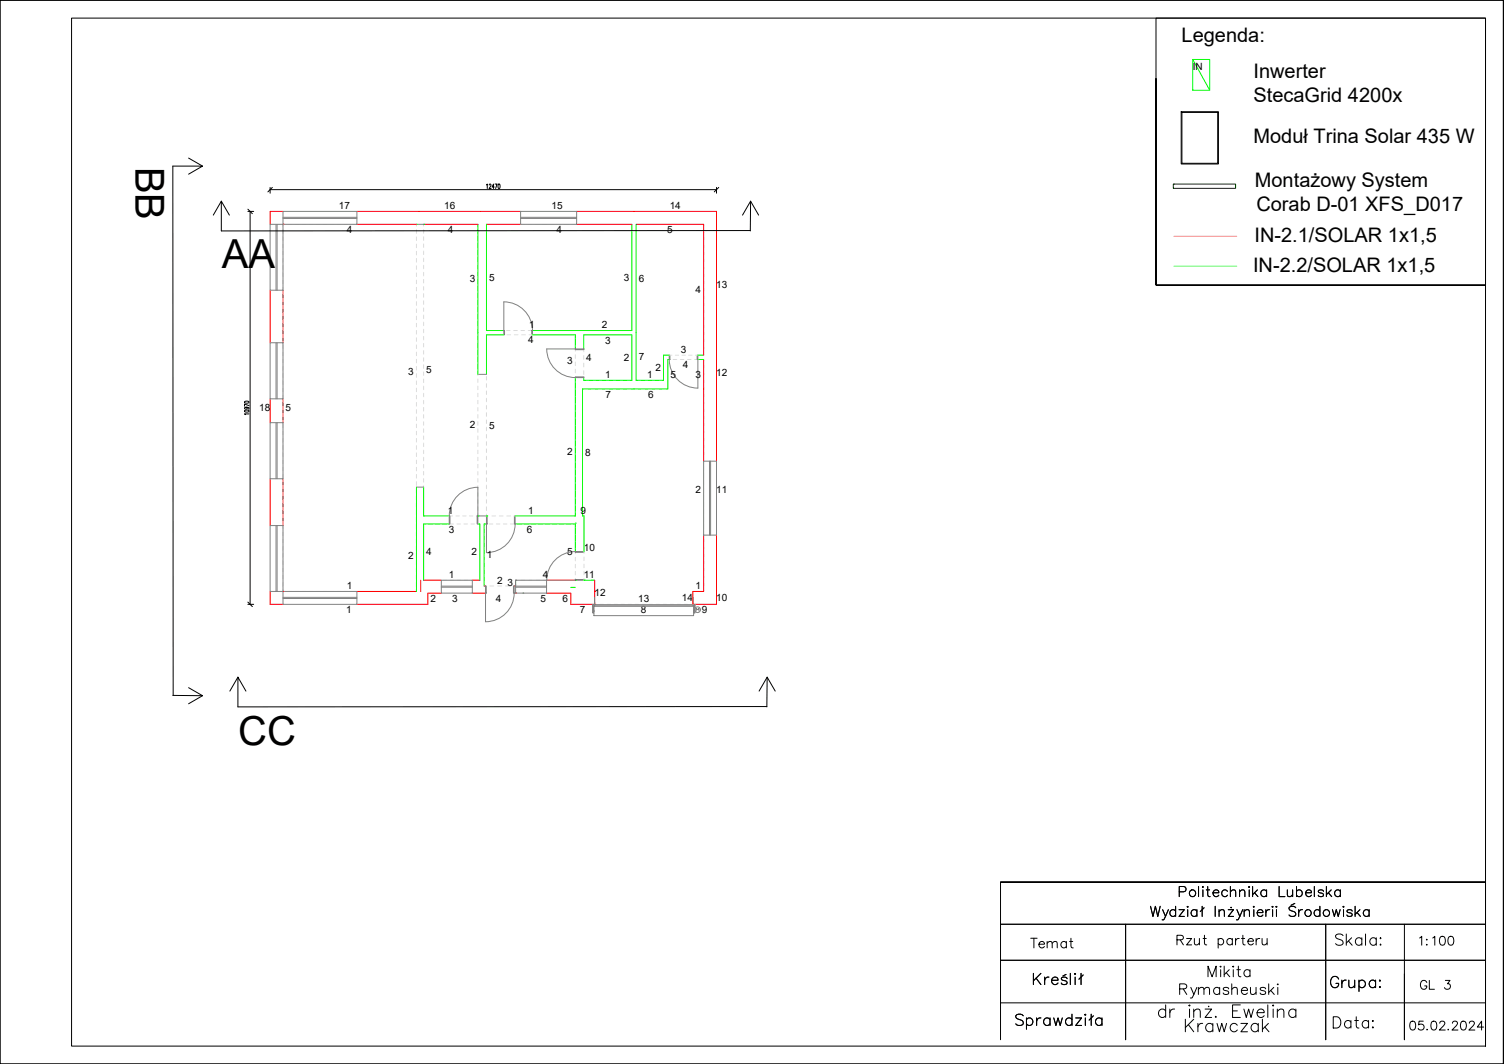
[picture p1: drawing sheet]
<svg xmlns="http://www.w3.org/2000/svg" width="420mm" height="297mm" viewBox="0 0 420 297" stroke-linecap="round" stroke-linejoin="round" font-family="sans-serif">
<!-- layer: Walls -->
<g fill="none" stroke="#f00" stroke-width=".28">
<path d="M79.1 59h-3.6v3.6M99.7 59h45.7M161.1 59h39.1v69.7M79.1 62.6h.1M99.7 62.6h16.6M118.3 62.6h15.2M135.9 62.6h9.5M161.1 62.6h15.4M177.7 62.6h18.9v36.6M75.5 81v14.7M79.1 81v14.7M75.5 111.3v6.7"/>
<path d="M79.1 111.3v6.7M196.6 100.4v28.3M75.5 133.7v13M79.1 133.7v13M196.6 149.4v15.7h-3v3.6M200.2 149.4v19.3h-6.6M75.5 165.1v3.6h3.6M79.1 165.1h.1M99.7 165.1h16.6M117.5 162v3.1M118.3 162h5M123.3 165.6h-3.8v3.1h-19.8"/>
<path d="M131.9 165.6h3.7M131.9 162h2.1M135.2 163.6h.4M143.6 165.6h.4M143.6 163.6h.4M144 165.6h.1M144 162h.1M152.7 165.6h6.8v3.1h6.6M152.7 162h8M166.1 165.1h.1M166.1 168.7h.1M166.1 162v6.7"/>
<path d="M193.6 168.7h.1"/>
</g>
<!-- layer: Room ceiling -->
<g fill="none" stroke="#dcdcdc" stroke-width=".28">
<path d="M79.1 64.1v1M79.1 66.1v1M79.1 68.2v1M79.1 70.2v1M79.1 72.2v1M79.1 74.2v1M79.1 76.2v1M79.1 78.2v1M79.5 62.6h-.4v.5M80.5 62.6h1M82.5 62.6h1M84.4 62.6h1"/>
<path d="M86.4 62.6h1M88.4 62.6h1M90.3 62.6h1M92.3 62.6h1M94.3 62.6h.9M96.2 62.6h1M98.2 62.6h1M100.1 62.6h1M102.1 62.6h1M104.1 62.6h1M106 62.6h1M108 62.6h1"/>
<path d="M110 62.6h.9M111.9 62.6h1M113.9 62.6h1M115.8 62.6h.5v.5M116.3 64.1v1M116.3 66.1v1M116.3 68.2v1M116.3 70.2v1M116.3 72.2v1M116.3 74.2v1M116.3 76.2v1M116.3 78.2v1"/>
<path d="M118.3 64.1v1M118.3 66.1v1M118.3 68.1v1M118.3 70.1v1M118.3 72.1v1M118.3 74v1M118.3 76v1M118.3 78v1M118.8 62.6h-.5v.5M119.7 62.6h1M121.6 62.6h1M123.5 62.6h1"/>
<path d="M125.4 62.6h1M127.3 62.6h1M129.2 62.6h1M131.1 62.6h.9M133 62.6h.5v.5M133.5 64.1v1M133.5 66.1v1M133.5 68.1v1M133.5 70.1v1M133.5 72v1M133.5 74v1M133.5 76v1"/>
<path d="M133.5 78v1M133.5 80v1M135.9 64.1v1M135.9 66.1v1M135.9 68.1v1M135.9 70v1M135.9 72v1M135.9 74v1M135.9 76v1M135.9 78v.9M135.9 79.9v1M136.4 62.6h-.5v.5"/>
<path d="M137.4 62.6h1M139.5 62.6h1M141.5 62.6h1M143.5 62.6h1M145.6 62.6h1M147.6 62.6h1M149.6 62.6h1M151.6 62.6h1.1M153.7 62.6h1M155.7 62.6h1M157.7 62.6h1M159.8 62.6h1"/>
<path d="M161.8 62.6h1M163.8 62.6h1M165.9 62.6h1M167.9 62.6h1M169.9 62.6h1M171.9 62.6h1.1M174 62.6h1M176 62.6h.5v.5M176.5 64.1v1M176.5 66.1v1M176.5 68.1v.9M176.5 70v1"/>
<path d="M176.5 72v1M176.5 74v1M176.5 76v.9M176.5 77.9v1M176.5 79.9v1M177.7 64.1v1M177.7 66.1v1M177.7 68.1v1M177.7 70.1v.9M177.7 72v1M177.7 74v1M177.7 76v1"/>
<path d="M177.7 78v1M177.7 80v.9M178.3 62.6h-.6v.5M179.3 62.6h1.1M181.4 62.6h1M183.5 62.6h1M185.6 62.6h1M187.7 62.6h1M189.8 62.6h1M191.9 62.6h1M194 62.6h1M196.1 62.6h.5v.5"/>
<path d="M196.6 64.2v1M196.6 66.2v1M196.6 68.2v1M196.6 70.2v1.1M196.6 72.3v1M196.6 74.3v1M196.6 76.3v1.1M196.6 78.4v1M79.1 80.2v1M79.1 82.2v1M79.1 84.2v1M79.1 86.2v1"/>
<path d="M79.1 88.3v1M79.1 90.3v1M79.1 92.3v1M79.1 94.3v1M79.1 96.3v1M79.1 98.3v1M116.3 80.2v1M116.3 82.2v1M116.3 84.2v1M116.3 86.2v1M116.3 88.3v1M116.3 90.3v1"/>
<path d="M116.3 92.3v1M116.3 94.3v1M116.3 96.3v1M116.3 98.3v1M118.3 80v1M118.3 82v1M118.3 84v1M118.3 86v.9M118.3 87.9v1M118.3 89.9v1M118.3 91.9v1M118.3 93.9v1"/>
<path d="M118.3 95.9v1M118.3 97.9v1M118.3 99.9v.9M133.5 82v1M133.5 84v1M133.5 86v.9M133.5 87.9v1M133.5 89.9v1M133.5 91.9v1M133.5 93.9v1M133.5 95.9v1M133.5 97.9v1"/>
<path d="M133.5 99.9v.9M135.9 81.9v1M135.9 83.9v1M135.9 85.9v.9M135.9 87.8v1M135.9 89.8v1M135.9 91.8v.5h.5M135.9 95v1M135.9 97v1M135.9 99v1M136.4 93.5h-.5v.5M137.4 92.3h1"/>
<path d="M137.5 93.5h1M139.4 92.3h1.1M139.5 93.5h1.1M141.5 92.3h1M141.6 93.5h1M143.5 92.3h1M143.7 93.5h1M145.5 92.3h1M145.7 93.5h1.1M147.6 92.3h1M147.8 93.5h1.1M149.6 92.3h1"/>
<path d="M149.9 93.5h1M151.6 92.3h1M152 93.5h1M153.7 92.3h1M154 93.5h1.1M155.7 92.3h1M156.1 93.5h1M157.7 92.3h1M158.2 93.5h1M159.7 92.3h1.1M160.2 93.5h.5v.5M160.7 95v1"/>
<path d="M160.7 97v1M160.7 99v1.1M161.8 92.3h1M163.1 95v1.1M163.1 97.2v1M163.1 99.3v1M163.5 93.5h-.4v.5M163.8 92.3h1M164.5 93.5h.9M165.8 92.3h1.1M166.4 93.5h1M167.9 92.3h1"/>
<path d="M168.3 93.5h1M169.9 92.3h1M170.3 93.5h.9M171.9 92.3h1.1M172.2 93.5h.9M174 92.3h1M174.1 93.5h.9M176 93.5h.5v.5M176.5 81.9v1M176.5 83.9v1M176.5 85.8v1M176.5 87.8v1"/>
<path d="M176.5 89.8v1M176.5 91.8v.5h-.5M176.5 95.1v1.1M176.5 97.2v1.1M176.5 99.3v1.1M177.7 81.9v1M177.7 83.9v1M177.7 85.9v1M177.7 87.9v1M177.7 89.8v1M177.7 91.8v1M177.7 93.8v1"/>
<path d="M177.7 95.8v1M177.7 97.8v1M177.7 99.8v.9M185.9 99.2h-.5v.3M186.8 99.2h.9M188.7 99.2h.9M190.5 99.2h1M192.4 99.2h.9M194.3 99.2h.9M196.6 80.4v1M196.6 82.4v1M196.6 84.5v1"/>
<path d="M196.6 86.5v1M196.6 88.5v1M196.6 90.5v1.1M196.6 92.6v1M196.6 94.6v1M196.6 96.6v1M196.6 98.7v.5h-.5M79.1 100.3v1M79.1 102.3v1M79.1 104.3v1M79.1 106.3v1M79.1 108.3v1"/>
<path d="M79.1 110.3v1.1M79.1 112.4v1M79.1 114.4v1M79.1 116.4v1M79.1 118.4v1M116.3 100.3v1M116.3 102.3v1M116.3 104.3v1M116.3 106.3v1M116.3 108.3v1.1M116.3 110.4v1M116.3 112.4v1"/>
<path d="M116.3 114.4v1M116.3 116.4v1M116.3 118.4v1M118.3 101.8v1M118.3 103.8v1M118.3 105.8v1M118.3 107.8v1M118.3 109.8v1M118.3 111.8v1M118.3 113.8v1M118.3 115.7v1M118.3 117.7v1"/>
<path d="M118.3 119.7v1M133.5 101.8v1M133.5 103.8v1M133.5 105.8v1M133.5 107.8v1M133.5 109.8v1M133.5 111.8v1M133.5 113.7v1M133.5 115.7v1M133.5 117.7v1M133.5 119.7v1M135.9 101v1.1"/>
<path d="M135.9 103.1v1M135.9 105.1v1M135.9 107.1v1M135.9 109.1v1M135.9 111.2v1M135.9 113.2v1M135.9 115.2v1M135.9 117.2v1M135.9 119.2v1.1M160.7 101.1v1M160.7 103.1v1M160.7 105.1v1"/>
<path d="M160.7 107.1v1M160.7 109.2v1M160.7 111.2v1M160.7 113.2v1M160.7 115.2v1M160.7 117.2v1.1M160.7 119.3v1M162.7 110.1v.9M162.7 112v1M162.7 114v1M162.7 116v1M162.7 117.9v1"/>
<path d="M162.7 119.9v1M163.1 101.4v1M163.1 103.5v1.1M163.1 105.6v.6h.5M163.2 108.6h-.5v.5M164.2 108.6h1M164.5 106.2h1M166.2 108.6h1M166.5 106.2h.9M168.2 108.6h1M168.4 106.2h.9M170.2 108.6h1"/>
<path d="M170.3 106.2h.9M172.2 108.6h1M172.2 106.2h1M174.1 106.2h1M174.1 108.6h1M176.1 108.6h1M176.5 105.7v.5h-.4M176.5 101.4v1.1M176.5 103.6v1M177.7 105.7v.5h.5M177.7 101.7v1M177.7 103.7v1"/>
<path d="M178.1 108.6h1M179.2 106.2h.9M180.1 108.6h1M181.1 106.2h.9M182.1 108.6h1M183 106.2h.9M184.1 108.6h1M185.4 105.7v.5h-.5M185.4 100.4v.9M185.4 102.2v.8M185.4 103.9v.9M186.6 101.9v1"/>
<path d="M186.6 103.9v1.1M186.6 106v1M186.6 108.1v.5h-.5M187.1 100.4h-.5v.5M188.1 100.4h1M190.1 100.4h1M192.1 100.4h1M194.1 100.4h1M196.1 100.4h.5v.5M196.6 101.9v1M196.6 103.9v1M196.6 105.9v1.1"/>
<path d="M196.6 108v1M196.6 110v1M196.6 112v1M196.6 114v1M196.6 116.1v1M196.6 118.1v1M79.1 120.4v1M79.1 122.4v1M79.1 124.4v1M79.1 126.4v1M79.1 128.4v1M79.1 130.4v1.1"/>
<path d="M79.1 132.5v1M79.1 134.5v1M79.1 136.5v1M79.1 138.5v1M116.3 120.4v1M116.3 122.4v1M116.3 124.4v1M116.3 126.4v1M116.3 128.4v1.1M116.3 130.5v1M116.3 132.5v1M116.3 134.5v1"/>
<path d="M116.3 136.5v1M116.3 138.5v1M118.3 121.7v1M118.3 123.7v1M118.3 125.7v1M118.3 127.7v.9M118.3 129.6v1M118.3 131.6v1M118.3 133.6v1M118.3 135.6v1M118.3 137.6v1M118.3 139.6v1"/>
<path d="M133.5 121.7v1M133.5 123.7v1M133.5 125.7v1M133.5 127.7v.9M133.5 129.6v1M133.5 131.6v1M133.5 133.6v1M133.5 135.6v1M133.5 137.6v1M133.5 139.6v1M135.9 121.3v1M135.9 123.3v1"/>
<path d="M135.9 125.3v1M135.9 127.3v1.1M135.9 129.4v1M135.9 131.4v1M135.9 133.4v1M135.9 135.4v1M135.9 137.5v1M135.9 139.5v1M160.7 121.3v1M160.7 123.3v1M160.7 125.3v1M160.7 127.4v1"/>
<path d="M160.7 129.4v1M160.7 131.4v1M160.7 133.4v1M160.7 135.4v1.1M160.7 137.5v1M160.7 139.5v1M162.7 121.9v1M162.7 123.9v.9M162.7 125.8v1M162.7 127.8v1M162.7 129.8v.9M162.7 131.7v1"/>
<path d="M162.7 133.7v1M162.7 135.7v1M162.7 137.6v1M162.7 139.6v1M196.6 120.1v1M196.6 122.1v1M196.6 124.1v1.1M196.6 126.2v1M196.6 128.2v1M196.6 130.2v1M196.6 132.2v1.1M196.6 134.3v1"/>
<path d="M196.6 136.3v1M196.6 138.3v1M79.1 140.5v1M79.1 142.5v1M79.1 144.5v1M79.1 146.5v1M79.1 148.5v1M79.1 150.5v1M79.1 152.6v1M79.1 154.6v1M79.1 156.6v1M79.1 158.6v1"/>
<path d="M116.3 140.5v1M116.3 142.5v1M116.3 144.5v1M116.3 146.5v1M116.3 148.5v1M116.3 150.6v1M116.3 152.6v1M116.3 154.6v1M116.3 156.6v1M116.3 158.6v1M118.3 141.5v1M118.3 143.5v.5h.5"/>
<path d="M118.3 147.8v.9M118.3 149.7v1M118.3 151.7v1M118.3 153.6v1M118.3 155.6v1M118.3 157.6v1M118.3 159.5v1M118.8 146.3h-.5v.5M119.8 144h.9M119.8 146.3h1M121.7 144h.9M121.8 146.3h.9"/>
<path d="M123.6 144h.9M123.7 146.3h1M125.5 144h.9M125.7 146.3h1M127.4 144h.9M127.7 146.3h.9M129.3 144h.9M129.6 146.3h1M131.2 144h.9M131.6 146.3h1M133.5 143.5v.5h-.4M133.5 141.5v1"/>
<path d="M133.5 146.3h.5v.5M134 147.7v1M134 149.7v1M134 151.7v1M134 153.6v1M134 155.6v1M134 157.6v.9M134 159.5v1M135.2 147.7v1M135.2 149.7v.9M135.2 151.6v.9M135.2 153.5v1"/>
<path d="M135.2 155.4v1M135.2 157.3v1M135.2 159.3v.9M135.7 146.3h-.5v.5M135.9 143.5v.5h.5M135.9 141.5v1M136.7 146.3h1M137.4 144h1.1M138.7 146.3h.9M139.5 144h1M140.6 146.3h1M141.6 144h1"/>
<path d="M142.6 146.3h1M143.6 144h1.1M144.5 146.3h1M145.7 144h1M146.5 146.3h1M147.8 144h1M148.5 146.3h.9M149.8 144h1.1M150.4 146.3h1M151.9 144h1.1M152.4 146.3h1M154 144h1"/>
<path d="M154.3 146.3h1M156.1 144h1M156.3 146.3h1M158.1 144h1.1M158.3 146.3h.9M160.2 146.3h.5v.5M160.7 141.5v1M160.7 143.5v.5h-.5M160.7 147.7v1M160.7 149.7v1M160.7 151.7v1M160.7 153.6v1"/>
<path d="M160.7 155.6v1M160.7 157.6v.9M160.7 159.5v1M162.7 141.6v1M162.7 143.5v.5h.4v.5M163.1 145.5v1M163.1 147.5v1M163.1 149.5v1M163.1 151.5v1M163.1 153.5v1M163.1 155.5v1M163.1 157.5v1"/>
<path d="M163.1 159.5v1M196.6 140.3v1M196.6 142.4v1M196.6 144.4v1M196.6 146.4v1M196.6 148.4v1M196.6 150.5v1M196.6 152.5v1M196.6 154.5v1M196.6 156.5v1M196.6 158.5v1.1M79.1 164.6v.5h.5"/>
<path d="M79.1 160.6v1M79.1 162.6v1M80.5 165.1h1M82.5 165.1h1M84.5 165.1h.9M86.4 165.1h1M88.4 165.1h1M90.3 165.1h1M92.3 165.1h1M94.3 165.1h1M96.2 165.1h1M98.2 165.1h1"/>
<path d="M100.2 165.1h.9M102.1 165.1h1M104.1 165.1h1M106 165.1h1M108 165.1h1M110 165.1h1M111.9 165.1h1M113.9 165.1h1M116.3 164.6v.5h-.4M116.3 160.6v1M116.3 162.6v1M118.3 161.5v.5h.5"/>
<path d="M119.8 162h1M121.8 162h1M123.7 162h1M125.7 162h1M127.7 162h1M129.6 162h1M131.6 162h1M134 161.5v.5h-.4M135.2 161.2v1M135.2 163.1v.5h.5M136.8 163.6h1.1M139 163.6h1.1"/>
<path d="M141.2 163.6h1.1M144 163.1v.5h-.6M144.5 162h-.5v.3M145.6 162h1M147.7 162h1M149.8 162h1M151.8 162h1.1M153.9 162h1.1M156 162h1.1M158.1 162h1M160.7 161.5v.5h-.5M163.1 161.5v.5h.5"/>
<path d="M165.1 162h1v.5M166.1 163.6v1.1M166.1 165.8v1.2M166.1 168.1v.6h.5M167.6 168.7h1M169.6 168.7h1M171.5 168.7h1M173.5 168.7h1M175.5 168.7h.9M177.4 168.7h1M179.4 168.7h1M181.3 168.7h1"/>
<path d="M183.3 168.7h1M185.3 168.7h.9M187.2 168.7h1M189.2 168.7h1M191.1 168.7h1M193.6 166.4v.9M193.6 168.2v.5h-.5M194.1 165.1h-.5v.4M196.6 164.6v.5h-1M196.6 160.6v1M196.6 162.6v1"/>
</g>
<!-- layer: Windows_ doors -->
<g fill="none" stroke="#808080" stroke-width=".28">
<path d="M79.1 59h20.6v3.6h-20.6zM145.4 59h15.7v3.6h-15.7zM75.5 62.6h3.6v18.4h-3.6zM77.1 62.6v18.4M77.4 62.6v18.4M79.1 61h20.6M79.1 60.7h20.6M116.3 62.6h2M145.4 61h15.7M145.4 60.7h15.7M75.5 95.7h3.6v15.6h-3.6zM77.1 95.7v15.6"/>
<path d="M77.4 95.7v15.6M140.7 92.3h.2v1.2h-.2zM148.5 92.3h.2v1.2h-.2zM148.7 92.3a8 8 0 0 0-7.9-8l-.1 8M160.7 97.4h-8a8 8 0 0 0 8 8M160.7 97.4h2.4v.2h-2.4zM187 99.2h.2v1.2h-.2zM194.8 99.2h.2v1.2h-.2zM75.5 118h3.6v15.7h-3.6zM77.1 118v15.7M77.4 118v15.7M133.5 104.5h2.4"/>
<path d="M160.7 105.2h2.4v.2h-2.4zM187 100.4a8 8 0 0 0 8 7.9M195 100.4v8M116.3 136h2M133.5 136v8h2.4M133.5 136a8 8 0 0 0-8 8M196.6 128.7h3.6v20.7h-3.6zM198.2 128.7v20.7M198.5 128.7v20.7M75.5 146.7h3.6v18.4h-3.6zM77.1 146.7v18.4M77.4 146.7v18.4"/>
<path d="M125.5 144h.2v2.3h-.2zM133.3 144h.2v2.3h-.2zM135.9 144h.2v2.3h-.2zM143.7 144h.2v2.3h-.2zM143.9 146.3a8 8 0 0 1-8 8v-8M160.7 154h2.4v.2h-2.4zM160.7 154a8 8 0 0 0-8 8h8M79.1 165.1h20.6v3.6h-20.6zM79.1 166.8h20.6M79.1 167.1h20.6M123.3 162h8.6v3.6h-8.6zM123.3 163.9h8.6"/>
<path d="M123.3 163.6h8.6M135.6 163.6h.2v2h-.2zM143.4 163.6h.2v2h-.2zM143.6 165.6a8 8 0 0 1-8 8v-8M144 162h8.7v3.6h-8.7zM144 163.9h8.7M144 163.6h8.7M160.7 161.8h2.4v.2h-2.4zM165.5 168.7h.6v.4h-.6zM165.5 169.1h.3v2h-.3zM165.8 170.4l.1 .3zM165.9 169.3h27.9v2.6h-27.9z"/>
<path d="M166.1 168.9h27.5M166.1 168.8h27.5M166.1 166.7v2M193.6 168.7h.6v.4h-.6zM193.6 166.7v2M193.8 170.4l.1 .3zM193.9 169.1h.3v2h-.3zM194.5 170.6v-.8l.4 .4 .4-.4v.8"/>
<circle cx="194.9" cy="170.2" r=".8"/>
</g>
<!-- layer: Walls -->
<g fill="none" stroke="#0f0" stroke-width=".28">
<path d="M116.3 62.6h.1M118.3 62.6h.1M133.5 62.6v41.9M135.9 62.6v29.7h4.8M176.5 62.6v29.7h-27.8M177.7 62.6v43.6h7.7v-7h1.6M140.7 93.5h-4.8v11M148.7 93.5h12v3.9M163.1 97.4v-3.9h13.4v12.7h-13.4v-.8M195 99.2h1.6M160.7 105.4v38.6h-16.8M187 100.4h-.4v8.2h-23.9v35.4h.4v10"/>
<path d="M195 100.4h1.6M116.3 136v29.1M118.3 136v8h7.2M125.5 146.3h-7.2v15.7M133.5 144h.1M133.5 146.3h.5v15.7M135.9 144h.1M135.9 146.3h-.7v17.3M143.9 146.3h16.8v7.7M160.7 146h.1M144 162v1.6M146 165.6h.1"/>
<path d="M159.5 164h1.2M160.7 162h.1M163.1 162h.1M163.1 162h3"/>
</g>
<!-- layer: 0 -->
<g fill="none" stroke="#000" stroke-width=".28">
<path d="M0 .1h420v296.9h-420zM20 5.1h395v286.9h-395zM322.9 21.9v-16.8h92.1v74.5M330 31.2h10.4v14.6h-10.4zM330.2 31.4h10v14.2h-10zM52.7 48.6l3.9-2.2h-8.3l.1 147.7M52.7 44.1l3.9 2.3M61.8 56.2l-2.2 3.9M69.2 59h1.7M69.2 58.4l1.3 1.3M69.9 59v109.7M75.5 52.3v1.6"/>
<path d="M75.5 52.9h124.7M76.1 52.3l-1.3 1.3M135.9 51.6l.2-.2v1.2M136.7 51.7v-.2a.27 .27 0 0 1 .4 0 .27 .27 0 0 1 0 .4l-.5 .7h.6M138.1 52.2h-.6l.4-.8v1.2M138.3 51.4h.6l-.4 1.2M139.2 51.4h.2a.75 .75 0 0 1 0 1.2l-.3-.5zM200.2 52.3v1.6M200.8 52.3l-1.3 1.3M209.7 56.2l-.1 8.3M64.1 60.1l-2.3-3.9v8.3l147.8-.1M207.4 60.1l2.3-3.9 2.2 3.9"/>
<path d="M68.4 114.6l.6-.1 .6 .2a.75 .75 0 0 1-1.3 0zM68.4 112.1l.6-.1 .6 .2a.74 .74 0 0 1-1.3 0zM68.7 113.7l.3 .1a.31 .31 0 0 1-.3 .4 .31 .31 0 0 1-.2-.5l1 .1-.1 .4M69.6 115.6h-1.3l.2 .2M69.6 113.2l-1.3-.4v.6M69.2 168.7h1.7M69.2 168.1l1.3 1.3M48.3 194.1l8.3 .1M52.7 192l3.9 2.2-3.9 2.3M66.5 189l-2.3 3.9M68.7 192.9l-2.2-3.9v8.3l147.7-.1M212.1 192.9l2.2-3.9 2.3 3.9"/>
<path d="M214.3 189l-.1 8.3M279.5 246.3h135.5M279.5 258h135.5M314.5 258v32.3M321.4 253l.7 2.8 .7-2.8 .6 2.8 .7-2.8M324.8 254l.8 1.8 .8-1.8M325.6 255.8l-.4 .9-.5 .1M328.4 254.4a.9 .9 0 0 0-1.3-.2 .9 .9 0 0 0 0 1.4 .9 .9 0 0 0 1.3-.2M328.4 253v2.8M329.4 254h1.5l-1.5 1.8h1.5M329.4 249h1.3a.74 .74 0 0 0 .6-.8 .74 .74 0 0 0-.6-.7h-1.3v2.8M331.8 253v.3z"/>
<path d="M331.8 254v1.8M334.4 254.4a.9 .9 0 0 0-1.4-.2 .9 .9 0 0 0 0 1.4 .9 .9 0 0 0 1.4-.2M334.4 254v1.8M334.8 247.5v2.8M335.8 253v2.8M336 247.5v.3zM336 248.4v1.9M336.4 253.4l-1.1 1.1M337 248.4h.9M337.4 247.5v2.3l.1 .4 .6 .1M338.9 249.2h1.6a.87 .87 0 0 0-1.2-.7 .87 .87 0 0 0-.3 1.4 .86 .86 0 0 0 1.5 0M339.5 253v2.8"/>
<path d="M340.6 254.5l.6-.5 .7 .1 .1 1.7M340.6 254v1.8M342.9 248.8a.9 .9 0 0 0-1.3-.1 .9 .9 0 0 0 0 1.3 .9 .9 0 0 0 1.3-.1M343.1 254h1.5l-1.5 1.8h1.5M343.7 249l.7-.6 .7 .2 .1 1.7M343.7 247.5v2.8M343.9 253.4h.1M345.5 254l.9 1.8 .8-1.8M346.3 249l.7-.6 .6 .2 .2 1.7M346.3 248.4v1.9M346.4 255.8l-.5 .9-.5 .1M347.6 254.5l.6-.5 .7 .1 .1 1.7"/>
<path d="M347.6 254v1.8M349 247.5v.3zM349 248.4v1.9M349.9 247.5v2.8M350.1 253.1h.3zM350.3 254v1.8M350.5 249.2l.9 1.1M351.2 254.8h1.6a.87 .87 0 0 0-1.2-.8 .87 .87 0 0 0-.3 1.4 .86 .86 0 0 0 1.5 0M351.3 248.4l-1.4 1.4M353.6 254v1.8M353.8 248.8a.9 .9 0 0 0-1.3-.1 .9 .9 0 0 0 0 1.3 .9 .9 0 0 0 1.3-.1M353.8 248.4v1.9"/>
<path d="M354.7 254a.91 .91 0 0 0-1.1 .8M355.5 253v.3zM355.5 254v1.8M356.6 253v.3zM356.6 254v1.8M357.3 247.5v2.8h1.7M359.6 248.4l.2 1.8 .6 .1 .7-.5M361.1 248.4v1.9M361.7 252.2l-1.1 .5M362 253.4a1.06 1.06 0 0 0-1-.4 1.06 1.06 0 0 0-.9 .7l.3 .4 1.1 .4a.69 .69 0 0 1 .5 .5 .69 .69 0 0 1-.3 .7 1.32 1.32 0 0 1-1.6-.3M362.2 248.8a.9 .9 0 0 1 1.3-.1 .9 .9 0 0 1 0 1.3 .9 .9 0 0 1-1.3-.1M362.2 247.5v2.8"/>
<path d="M362.8 254v1.8M363.9 254a.91 .91 0 0 0-1.1 .8M364.8 249.2h1.6a.87 .87 0 0 0-1.3-.7 .87 .87 0 0 0-.2 1.4 .86 .86 0 0 0 1.5 0M367.2 247.5v2.8M368.7 254.4a.9 .9 0 0 0-1.3-.2 .9 .9 0 0 0 0 1.4 .9 .9 0 0 0 1.3-.2M368.7 253v2.8M369.7 248.8a.86 .86 0 0 0-1.4 0l.1 .3 1.2 .4 .1 .4a.86 .86 0 0 1-1.4 0M370.4 258v32.3M370.5 247.5v2.8M371.1 249.2l.9 1.1M371.9 248.4l-1.4 1.4M372.2 254l.6 1.8 .5-1.8 .5 1.8 .6-1.8"/>
<path d="M374.4 248.8a.9 .9 0 0 0-1.3-.1 .9 .9 0 0 0 0 1.3 .9 .9 0 0 0 1.3-.1M374.4 248.4v1.9M375.3 253v.3zM375.3 254v1.8M377.8 254.4a.85 .85 0 0 0-1.5 0l.4 .4 .9 .2 .2 .4a.85 .85 0 0 1-1.5 0M378.6 253v2.8M379.1 254.8l.9 1M379.9 254l-1.3 1.3M382.5 254.4a.9 .9 0 0 0-1.4-.2 .9 .9 0 0 0 0 1.4 .9 .9 0 0 0 1.4-.2M382.5 254v1.8M392.3 258v32.3M415 246.3h-135.5v44"/>
<path d="M415 246.3h-135.5h135.5M415 246.3v44M279.5 268.1h135.5M279.5 280h135.5M288.7 271.7v3.2M289.4 273.1l1.4 1.8M290.8 271.7l-2.1 2.1M291.8 272.8v2.1M293 272.8a1 1 0 0 0-1.2 .9M293.8 273.7h1.8a.96 .96 0 0 0-1.4-.8 .96 .96 0 0 0-.3 1.5 .95 .95 0 0 0 1.7 0M297.8 272l-.9 .5M298.1 273.2a.95 .95 0 0 0-1.6 0 1.74 1.74 0 0 0 1.5 .8l.1 .4a.95 .95 0 0 1-1.6 0"/>
<path d="M299 271.7v3.2M300.2 271.9l.2-.2 .1 .2-.1 .1zM300.4 272.8v2.1M302 271.7v3.2M302.6 272.2l-1.2 1.2M328.8 262.4l1.5-.1 .3-.4-.1-.5-.5-.3h-1.2v2.7M329.6 276.1l1.6-.2a.68 .68 0 0 0 0-1.1l-1.6-.1v2.9M329.7 262.4l.9 1.4M330.5 276.1l1 1.5M331.5 262h1.4l-1.4 1.8h1.4M332.7 275.6l.8 2 .9-2M333.5 277.6l-.4 .9-.6 .1"/>
<path d="M333.7 262l.1 1.7 .6 .1 .7-.5M334.8 276.2l.7-.6 .7 .2 .1 1.8M334.8 275.6v2M335.1 262v1.8M336.1 262h.9M336.3 276.2l.7-.6 .8 .2 .1 1.8M336.5 261.1v2.2l.1 .4 .5 .1M337.5 272.7v-3l1.1 3 1.1-3v3M340.3 262.4a.86 .86 0 0 1 1.3-.1 .86 .86 0 0 1 0 1.2 .86 .86 0 0 1-1.3-.1M340.3 262v2.7M340.7 276.1a.95 .95 0 0 0-1.4-.2 .95 .95 0 0 0 0 1.4 .95 .95 0 0 0 1.4-.1M340.7 275.6v2"/>
<path d="M341 269.7v.3l-.1-.1zM341 270.7v2M342 269.7v3M342.6 271.6l.9 1.1M343.3 276.1a.9 .9 0 0 0-1.6 0l.2 .3a1.57 1.57 0 0 1 1.4 .7v.1a.9 .9 0 0 1-1.6 0M343.4 270.7l-1.4 1.4M344.1 276.2l.7-.6 .7 .2 .2 1.8M344.1 274.7v2.9M344.3 262.4a.86 .86 0 0 0-1.3-.1 .86 .86 0 0 0 0 1.2 .86 .86 0 0 0 1.3-.1M344.3 262v1.8M344.5 269.7l.2 .2-.2 .1zM344.5 270.7v2"/>
<path d="M345.2 262v1.8M345.5 270.7h1M345.9 269.7v2.4l.2 .4 .6 .2M346.2 262a.86 .86 0 0 0-1 .8M346.8 276.5h1.7a.91 .91 0 0 0-1.3-.8 .91 .91 0 0 0-.3 1.5 .9 .9 0 0 0 1.6 0M346.8 262h.9M347.2 261.1v2.2l.1 .4 .5 .1M348.6 262.8h1.5a.83 .83 0 0 0-1.1-.7 .83 .83 0 0 0-.3 1.3 .81 .81 0 0 0 1.4 0M349.2 271.1a.95 .95 0 0 0-1.4-.1 .95 .95 0 0 0 0 1.4 .95 .95 0 0 0 1.4-.1M349.2 270.7v2M349.3 275.6l.2 1.9 .7 .1 .7-.5M350.9 275.6v2"/>
<path d="M350.9 262v1.8M351.9 262a.86 .86 0 0 0-1 .8M352.6 262l.1 1.7 .6 .1 .7-.5M353.6 276.1a.9 .9 0 0 0-1.6 0l.2 .3a1.57 1.57 0 0 1 1.4 .7v.1a.9 .9 0 0 1-1.6 0M354 262v1.8M354.4 274.7v2.9M355 276.5l1 1.1M355.8 275.6l-1.4 1.5M356.8 274.8h.3zM357 275.6v2M374 273.3a1.16 1.16 0 0 0-1.4-.7 1.16 1.16 0 0 0-.9 1.2 1.38 1.38 0 0 0 .3 1.5 1.38 1.38 0 0 0 1.5 .3l.5-.6v-.5h-.8M374.9 273.6v2.1"/>
<path d="M376.1 273.6a1.03 1.03 0 0 0-1.2 .9M376.8 273.6l.2 2 .7 .1 .7-.6M378.4 273.6v2.1M379.6 274.1a1 1 0 0 1 1.5-.2 1 1 0 0 1 0 1.5 1 1 0 0 1-1.5-.1M379.6 273.6v3.2M384.3 274.1a1 1 0 0 0-1.5-.2 1 1 0 0 0 0 1.5 1 1 0 0 0 1.5-.1M384.3 273.6v2.1M385.3 275.6l.2-.2 .1 .2-.1 .1zM385.5 273.6l.1 .2-.1 .1-.2-.1zM396.6 261.9l.6-.5v2.5M398.5 262.3h.2zM398.5 263.8h.2z"/>
<path d="M400.2 261.9l.6-.5v2.5M402.5 261.5a.81 .81 0 0 1 1.2 .4 1.25 1.25 0 0 1-.9 2 1.57 1.57 0 0 1-.3-2.4zM404.8 261.5a.81 .81 0 0 1 1.2 .4 1.25 1.25 0 0 1-.8 2 1.57 1.57 0 0 1-.4-2.4zM285.9 283.6a1.18 1.18 0 0 0-1.2-.5 1.18 1.18 0 0 0-.9 .8l.3 .4 1.2 .5a.76 .76 0 0 1 .5 .6 .76 .76 0 0 1-.2 .7 1.46 1.46 0 0 1-1.8-.3M286.8 284.6a1 1 0 0 1 1.4-.1 1 1 0 0 1 0 1.5 1 1 0 0 1-1.4-.2M286.8 284.2v3.1M289.6 284.2v2.1M290.8 284.2a1 1 0 0 0-1.2 .9M293.3 284.6a1 1 0 0 0-1.4-.1 1 1 0 0 0 0 1.5 1 1 0 0 0 1.4-.2M293.3 284.2v2.1M294.4 284.2l.6 2.1 .6-2.1 .6 2.1 .6-2.1M299.5 284.6a1 1 0 0 0-1.5-.1 1 1 0 0 0 0 1.5 1 1 0 0 0 1.5-.2"/>
<path d="M299.5 283.1v3.2M300.5 284.2h1.7l-1.7 2.1h1.7M303.2 283.1l.2 .2-.2 .1-.1-.1zM303.2 284.2v2.1M304.8 283.1v3.2M305.4 283.6l-1.2 1.2M307.8 284.6a1 1 0 0 0-1.4-.1 1 1 0 0 0 0 1.5 1 1 0 0 0 1.4-.2M307.8 284.2v2.1M325.6 282.2a1.12 1.12 0 0 0-1.6-.1 1.12 1.12 0 0 0 0 1.6 1.12 1.12 0 0 0 1.6-.2M325.6 280.5v3.5M326.8 281.7v2.3M328.1 281.7a1.13 1.13 0 0 0-1.3 1"/>
<path d="M331.1 284.5v3.5M332 286l1.5 2M332.3 280.5l.2 .2-.2 .2-.2-.2zM332.3 281.7v2.3M333.5 282.4l.8-.7 .8 .2 .2 2.1M333.5 281.7v2.3M333.5 284.5l-2.4 2.4M334.6 285.7v2.3M336 285.7a1.13 1.13 0 0 0-1.4 1M336.6 281.7h1.9l-1.9 2.3h1.9M337.6 281h.1zM338.8 286.2a1.12 1.12 0 0 0-1.6-.1 1.12 1.12 0 0 0 0 1.6 1.12 1.12 0 0 0 1.6-.2"/>
<path d="M338.8 285.7v2.3M339.7 283.7l-.2 .2 .2 .1 .1-.1M340 285.7l.7 2.3 .6-2.3 .7 2.3 .7-2.3M344.3 282.2h1.4M345.7 286.2a1.12 1.12 0 0 0-1.7-.1 1.12 1.12 0 0 0 0 1.6 1.12 1.12 0 0 0 1.7-.2M346.5 280.5h-2.2v3.5h2.2M346.7 285.7h1.8l-1.8 2.3h1.8M347.5 281.7l.7 2.3 .6-2.3 .7 2.3 .7-2.3M351.2 282.7h2a1.04 1.04 0 0 0-1.2-1 1.04 1.04 0 0 0-.8 1.3 1.08 1.08 0 0 0 .8 1 1.08 1.08 0 0 0 1.2-.5M351.5 286.2a1.12 1.12 0 0 0-1.7-.2 1.12 1.12 0 0 0 0 1.7 1.12 1.12 0 0 0 1.7-.2M351.5 285.7v2.3M352.7 284.5v3.5"/>
<path d="M353.3 286.7l1.2 1.3M354.2 280.5v3.5M354.3 285.7l-1.6 1.7M355.7 280.5l.1 .2-.1 .2-.2-.2zM355.7 281.7v2.3M356.8 282.4l.9-.7 .8 .2 .2 2.1M356.8 281.7v2.3M362 282.2a1.12 1.12 0 0 0-1.6-.1 1.12 1.12 0 0 0 0 1.6 1.12 1.12 0 0 0 1.6-.2M362 281.7v2.3M394.2 285.2a.81 .81 0 0 1 1.2 .3 1.25 1.25 0 0 1-.9 2.1 1.58 1.58 0 0 1-.3-2.4zM397.6 285.1h-1.2l-.1 1a.88 .88 0 0 1 1.3 0 .88 .88 0 0 1-.1 1.3 .88 .88 0 0 1-1.3-.3M398.7 287.3v.3l.1-.2"/>
<path d="M400.1 285.2a.82 .82 0 0 1 1.2 .3 1.25 1.25 0 0 1-.9 2.1 1.59 1.59 0 0 1-.3-2.4zM402.2 285.7l.5-.6 .8 .2a.76 .76 0 0 1-.2 1.1l-1.2 1.2h1.6M404.6 287.3v.3l.1-.2M405.8 285.7l.4-.6 .8 .2a.77 .77 0 0 1-.2 1.1l-1.2 1.2h1.7M408.3 285.2a.8 .8 0 0 1 1.2 .3 1.25 1.25 0 0 1-.8 2.1 1.58 1.58 0 0 1-.4-2.4zM410.5 285.7l.4-.6 .9 .2a.77 .77 0 0 1-.3 1.1l-1.2 1.2h1.7M414.5 286.7h-1.8l1.2-1.6v2.5"/>
<circle cx="333.1" cy="249.3" r=".93"/>
<circle cx="365.4" cy="254.9" r=".93"/>
<circle cx="370.5" cy="254.9" r=".93"/>
</g>
<!-- layer: opis -->
<path d="M322.9 21.9v57.7h92.1h-92.1z" fill="none" stroke="#000" stroke-width=".28"/>
<!-- layer: Boards -->
<path d="M333.2 16.6h4.7v8.6h-4.7zM333.2 16.6l4.7 8.6" fill="none" stroke="#0f0" stroke-width=".28"/>
<!-- layer: 0 -->
<path d="M327.8 51.4h17.4v1.2h-17.4z" fill="none" stroke="#005000" stroke-width=".28"/>
<!-- layer: Cabling -->
<path d="M327.9 66h17.6" fill="none" stroke="#f0f" stroke-width=".28"/>
<path d="M327.9 74.3h17.6" fill="none" stroke="#0ff" stroke-width=".28"/>
<g font-size="11.2">
<text x="37.8" y="46.5" transform="rotate(90 37.8 46.5)">BB</text>
<text x="61.9" y="74.9">AA</text>
<text x="66.6" y="207.9">CC</text>
</g>
<g font-size="6.6">
<text x="371.8" y="265.3">Skala:</text>
<text x="371.1" y="288.2">Data:</text>
</g>
<text font-size="6.2" x="286.8" y="266">Temat</text>
<text font-size="5.7" x="395.5" y="277.3">GL 33</text>
<g font-size="5.6">
<text x="330.1" y="11.7">Legenda:</text>
<text x="350.2" y="21.8">Inwerter</text>
<text x="350.2" y="28.5">StecaGrid 4200x</text>
<text x="350.2" y="40">Moduł Trina Solar 435 W</text>
<text x="350.6" y="52.2">Montażowy System</text>
<text x="351" y="58.9">Corab D-01 XFS_D017</text>
<text x="350.5" y="67.6">IN-2.1/SOLAR 1x1,5</text>
<text x="350.1" y="75.9">IN-2.2/SOLAR 1x1,5</text>
</g>
<g font-size="2.8">
<text x="333.2" y="19.6">IN</text>
<text x="94.7" y="58.4">17</text>
<text x="124.1" y="58.4">16</text>
<text x="154.1" y="58.4">15</text>
<text x="187.1" y="58.4">14</text>
<text x="96.9" y="65.1">4</text>
<text x="125.1" y="65.1">4</text>
<text x="155.4" y="65.1">4</text>
<text x="186.4" y="65.1">5</text>
<text x="131.2" y="78.7">3</text>
<text x="136.6" y="78.4">5</text>
<text x="174.2" y="78.4">3</text>
<text x="178.4" y="78.7">6</text>
<text x="194.3" y="81.8">4</text>
<text x="200.1" y="80.3">13</text>
<text x="147.5" y="95.9">4</text>
<text x="147.8" y="91.7">1</text>
<text x="168.1" y="91.7">2</text>
<text x="169" y="95.9">3</text>
<text x="158.5" y="101.6">3</text>
<text x="163.8" y="100.7">4</text>
<text x="174.2" y="100.7">2</text>
<text x="178.4" y="100.5">7</text>
<text x="190.2" y="98.6">3</text>
<text x="114.1" y="104.8">3</text>
<text x="119.1" y="104.3">5</text>
<text x="169" y="105.6">1</text>
<text x="180.8" y="105.6">1</text>
<text x="183.1" y="103.6">2</text>
<text x="187.3" y="105.4">5</text>
<text x="190.8" y="102.8">4</text>
<text x="194.3" y="105.4">3</text>
<text x="200.1" y="105.1">12</text>
<text x="169.1" y="111">7</text>
<text x="181.1" y="111">6</text>
<text x="72.4" y="114.8">18</text>
<text x="79.8" y="114.8">5</text>
<text x="131.2" y="119.4">2</text>
<text x="136.6" y="119.7">5</text>
<text x="158.5" y="126.9">2</text>
<text x="163.4" y="127.2">8</text>
<text x="194.3" y="137.8">2</text>
<text x="200.1" y="137.8">11</text>
<text x="125.1" y="143.5">1</text>
<text x="147.5" y="143.5">1</text>
<text x="162.2" y="143.5">9</text>
<text x="125.4" y="148.7">3</text>
<text x="147.2" y="148.7">6</text>
<text x="119.1" y="155.1">4</text>
<text x="131.8" y="155.1">2</text>
<text x="136" y="155.9">1</text>
<text x="158.5" y="155.1">5</text>
<text x="163.1" y="153.9">10</text>
<text x="114.1" y="156.1">2</text>
<text x="125.4" y="161.4">1</text>
<text x="151.6" y="161.4">4</text>
<text x="163.1" y="161.4">11</text>
<text x="96.9" y="164.5">1</text>
<text x="138.9" y="163">2</text>
<text x="141.8" y="163.7">3</text>
<text x="166.1" y="166.3">12</text>
<text x="190.5" y="167.8">14</text>
<text x="194.3" y="164.5">1</text>
<text x="200.1" y="167.8">10</text>
<text x="96.7" y="171.1">1</text>
<text x="120.3" y="168.1">2</text>
<text x="126.3" y="168">3</text>
<text x="138.6" y="168">4</text>
<text x="151" y="168">5</text>
<text x="157.2" y="168.1">6</text>
<text x="162" y="171.1">7</text>
<text x="178.3" y="168.1">13</text>
<text x="179.1" y="171.1">8</text>
<text x="196.1" y="171.1">9</text>
</g>
</svg>
